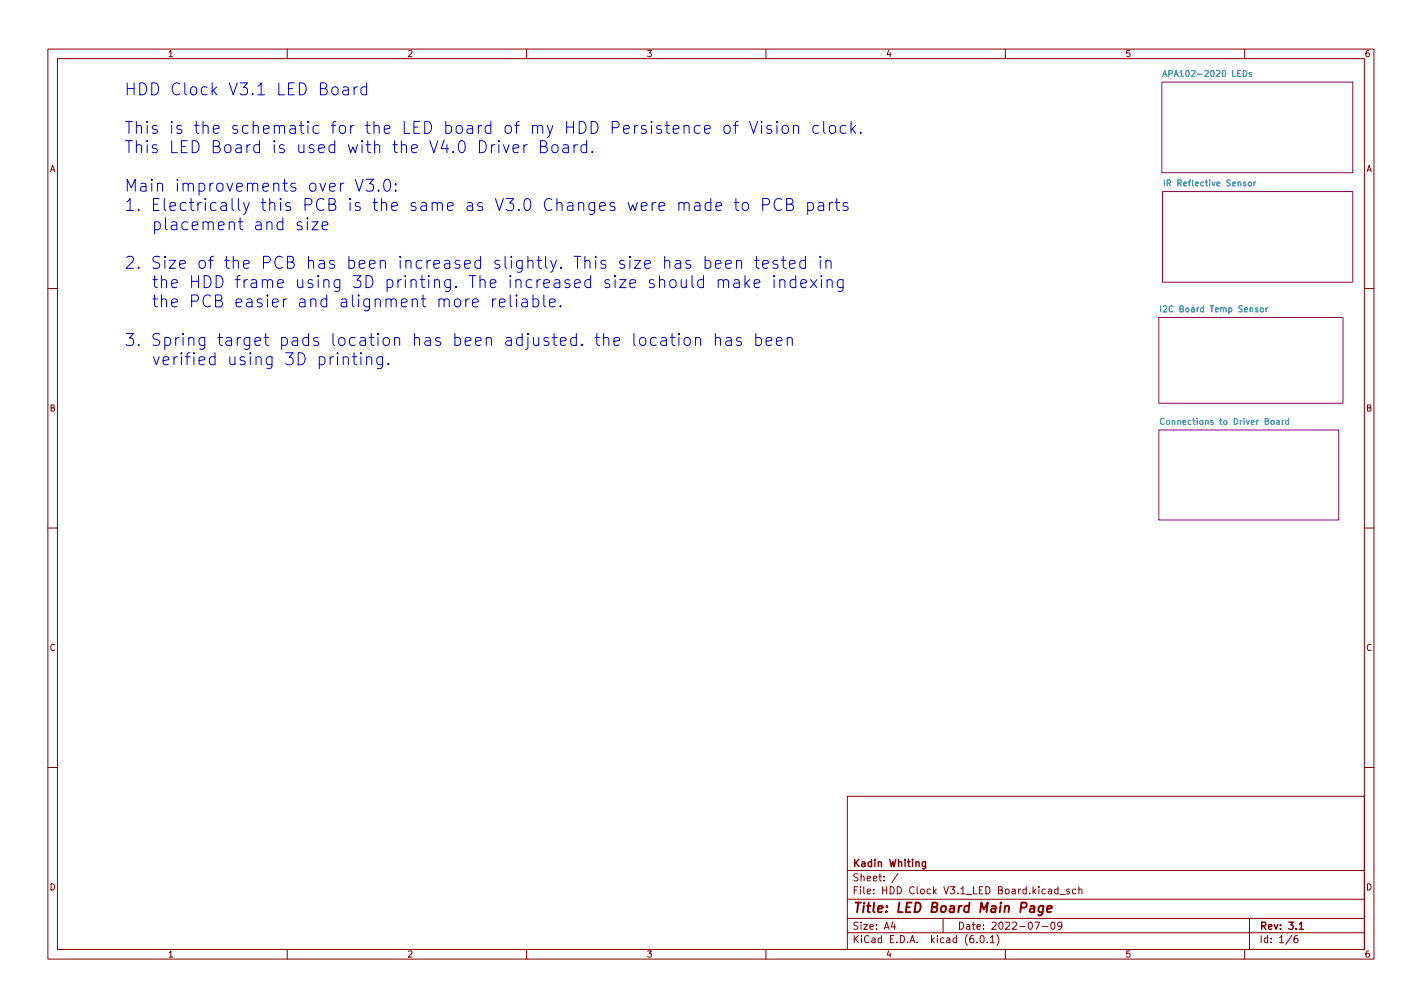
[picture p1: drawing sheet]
<svg xmlns="http://www.w3.org/2000/svg" width="297mm" height="210mm" viewBox="0 0 297 210" stroke-linecap="round" stroke-linejoin="round" font-family="sans-serif">
<g fill="none" stroke="#840000" stroke-width=".21">
<path d="M10 10.2h277v190.1h-277zM12 12.2h273v186.1h-273zM60 10.2v2M110 10.2v2M160 10.2v2M210 10.2v2M260 10.2v2M10 60.2h2M285 60.2h2M10 110.2h2M285 110.2h2M10 160.2h2"/>
<path d="M177 166.3h108v32h-108zM285 160.2h2M60 198.3v2M110 198.3v2M160 198.3v2M177 194.8h108M177 191.8h108M177 187.8h108M177 181.8h108M186.5 192.5l-.4 1h1M186.9 193v1M187.6 182.4l-1.3 1.9"/>
<path d="M197 191.8v3M204.1 196.7v.1M204.9 195.4l.2-.1a.8 .8 0 0 1 .5 .8 .8 .8 0 0 1-.5 .7 1 1 0 0 1-.2-1.4zM206.2 196.7v.1M206.9 195.8l.4-.5v1.5M206.9 196.8h.8M208.2 195.1a1.72 1.72 0 0 1 0 2.3M210 198.3v2M216.1 192.5h1l-.6 1.5M217.7 193.5h1.2M219 185.7h.6v.9M219.6 186l-.5 .1-.2 .2 .2 .3h.5"/>
<path d="M219.7 192.6l.2-.1a.8 .8 0 0 1 .5 .8 .8 .8 0 0 1-.5 .7 1 1 0 0 1-.2-1.4zM221 185.7l-.4-.1-.3 .3 .1 .7h.6M221 185.1v1.5M221.4 186.8h1.1M221.8 193.2l-.3 .3-.4-.1-.2-.2 .2-.6 .4-.1 .2 .2a.99 .99 0 0 1-.3 1.3h-.3M223.4 185.7l-.4-.1-.2 .2 .1 .3 .5 .1v.4h-.6M224.7 185.7l-.4-.1-.3 .3 .1 .7h.6M225.4 185.8l.2-.2 .3 .1 .1 .9M225.4 185.1v1.5M260 198.3v2M261 191.8v6.5M269.9 195.3l-1.3 1.9"/>
<path d="M271 195.3l-.4 .1a1.01 1.01 0 0 0 0 1.4l.5-.1 .1-.5-.3-.3h-.3l-.3 .3"/>
</g>
<path d="M193.3 179.9v1.2l-.2 .3h-.4M193.3 180l-.4-.1-.3 .3 .2 .7h.5M271.4 193l.4-.5v1.5M271.4 194h.9" fill="none" stroke="#840000" stroke-width=".3"/>
<path d="M215.3 189.2h.7v1.3M216.1 189.6l-.7 .1a.4 .4 0 0 0-.3 .3 .4 .4 0 0 0 .2 .5l.7-.1M218 189.2a.66 .66 0 0 0-1 .3l-.1 .6 .1 .3h.8M218 189.1l-.2 1.6-.5 .4-.4-.1M218.7 189.8l1-.2v-.4h-.8l-.2 1 .2 .3 .6-.1" fill="none" stroke="#840000" stroke-width=".4"/>
<g fill="#fff" stroke="#fff" stroke-width=".21">
<path d="M242.8 40h39.8v18.9h-39.8z"/>
<path d="M242.7 17.1h39.9v19h-39.9z"/>
<path d="M242.1 66.3h38.4v17.9h-38.4z"/>
<path d="M242.1 89.8h37.6v18.8h-37.6z"/>
</g>
<path d="M242.7 17.1h39.9v19h-39.9zM242.8 40h39.8v18.9h-39.8zM242.1 66.3h38.4v17.9h-38.4zM242.1 89.8h37.6v18.8h-37.6z" fill="none" stroke="#840084" stroke-width=".21"/>
<g fill="none" stroke="#008484" stroke-width=".21">
<path d="M242.9 16l.4-1.3 .4 1.3M243 15.6h.6M261.4 15.2l-.3-.1-.2 .2 .1 .2 .4 .1v.3h-.5M243.2 37.6v1.2M260.8 38.1l.2-.1 .3 .1 .1 .5-.1 .2-.5-.1zM262 38v.8M262.3 38l-.3 .2M242.4 63.9v1.2M243 64l.5-.1 .2 .3-.8 .9h.8M263.4 64.3h.3l.2 .2v.4l-.2 .2-.5-.2zM264.5 64.3v.8M264.8 64.3l-.3 .2"/>
<path d="M243.2 87.5a.56 .56 0 0 0-.8 .5 .56 .56 0 0 0 .8 .5M266.7 87.8h.5v.8M267.2 88.1l-.6 .2 .2 .3h.4M267.8 87.8v.8M268.2 87.8l-.4 .2M269.2 87.8h-.4l-.2 .2 .1 .6h.5M269.2 87.4v1.2"/>
</g>
<g fill="none" stroke="#0000c2" stroke-width=".21">
<path d="M69.4 18.4a.68 .68 0 0 1 .7-.3 .68 .68 0 0 1 .5 .5v.7a.68 .68 0 0 1-.6 .5 .68 .68 0 0 1-.7-.5zM71.7 18.3l.2-.2 .8 .2 .1 1.5M72.8 18.7l-.9 .1a.49 .49 0 0 0-.3 .5 .49 .49 0 0 0 .3 .5l.9-.1M74 18.1v1.7M74.7 18.1a.64 .64 0 0 0-.7 .5M76.6 18.3l-.7-.2-.5 .5v.7l.2 .4 .3 .1 .7-.1M76.6 17.3v2.5M74.2 37.4l.8 2.5 .9-2.5M76.5 37.4h1.5l-.8 1a.68 .68 0 0 1 .8 .5v.5l-.2 .4-1 .1-.3-.2M79.1 39.7l.1 .1-.1 .1-.1-.1 .1-.1v.2M80.4 37.7a.6 .6 0 0 1 .6-.3 .6 .6 0 0 1 .5 .5 1.29 1.29 0 0 1-.8 2 1.52 1.52 0 0 1-.3-2.2zM82.7 39.7l.1 .1-.1 .1-.2-.1 .2-.1v.2"/>
<path d="M82.7 38.4l.1 .1-.1 .1-.2-.1 .2-.1v.2M105.2 30.2l.5 1.7 .6-1.7M107.2 31l1.2-.2-.2-.5-.7-.1-.3 .4 .1 1.2 .2 .1 .7-.1M109.4 30.2v1.7M110.2 30.2a.64 .64 0 0 0-.8 .5M112.9 30.6h.8a.61 .61 0 0 0 .5-.6 .61 .61 0 0 0-.5-.6h-.8v2.5h.9a.67 .67 0 0 0 .5-.7 .67 .67 0 0 0-.6-.6M115.4 30.4a.68 .68 0 0 1 .7-.2 .68 .68 0 0 1 .5 .5v.7a.68 .68 0 0 1-.7 .5 .68 .68 0 0 1-.6-.5zM117.7 30.3l.2-.1 .7 .1 .1 1.6M118.7 30.8l-.8 .1a.49 .49 0 0 0-.4 .5 .49 .49 0 0 0 .4 .5l.8-.1M119.9 30.2v1.7M120.6 30.2a.64 .64 0 0 0-.7 .5M122.5 30.3l-.7-.1-.5 .5v.7l.3 .4 .2 .1 .7-.1"/>
<path d="M122.5 29.4v2.5M123.7 31.6l.1 .2-.1 .1-.1-.1 .1-.2v.3M151.5 26.3a.68 .68 0 0 1 1 .4v.7a.68 .68 0 0 1-.6 .5 .68 .68 0 0 1-.7-.5v-.7zM153.2 26.2h1M154.2 25.3l-.5 .2-.1 .2v2.1M156.6 25.3l.8 2.5 .8-2.5M159.1 25.3l-.1 .2 .1 .1 .1-.1-.1-.2v.3M159.1 26.2v1.6M161.1 26.3l-.6-.1-.3 .3 .1 .4 .8 .2 .1 .3-.1 .3-.2 .1-.7-.1M162.3 25.3l-.1 .2 .1 .1 .1-.1-.1-.2v.3M162.3 26.2v1.6M163.5 26.4a.68 .68 0 0 1 .7-.2 .68 .68 0 0 1 .5 .5v.7a.68 .68 0 0 1-.7 .5 .68 .68 0 0 1-.6-.5z"/>
<path d="M165.7 26.4a.62 .62 0 0 1 1.1 .1v1.3M165.7 26.2v1.6M171 26.3l-.7-.1-.5 .5v.7l.2 .3 .3 .1 .7-.1M172.1 25.3v2.2l.3 .3M173.5 26.3a.68 .68 0 0 1 1.1 .4v.7a.68 .68 0 0 1-.7 .5 .68 .68 0 0 1-.7-.5v-.7zM176.7 26.3l-.7-.1-.5 .5v.7l.2 .3 .3 .1 .7-.1M177.8 25.3v2.5M178 26.9l.7 .9M178.7 26.2l-.9 .9M179.8 27.6l.1 .1-.1 .1-.1-.1 .1-.1v.2M63 46.4l-.6-.1-.3 .4 .1 .3 .8 .3 .1 .2-.1 .4-.2 .1-.7-.1M64.2 46.3v1.7"/>
<path d="M65.2 46.3h1.3l-1.3 1.7h1.3M67.3 47.1l1.2-.2-.1-.5-.7-.1-.4 .4 .1 1.2 .3 .1 .7-.1M144.2 54.5l-.6-.1-.4 .3 .2 .4 .8 .2 .1 .2-.1 .4-.2 .1-.8-.1M146.9 58.5l-.7-.1-.5 .5v.7l.3 .3 .2 .1 .7-.1M146.9 57.5v2.5M147.3 54.5l.7-.1 .5 .4v.7l-.3 .4-.2 .1-.7-.1M147.3 53.5v2.5M148.5 42.4l-.7-.1-.5 .5v.7l.2 .3 .3 .1 .7-.1M148.5 41.4v2.5M149.4 55.2l1.2-.2-.1-.5-.7-.1-.4 .3 .2 1.2 .2 .1 .7-.1M149.6 43.1l1.1-.2-.1-.5-.7-.1-.3 .3 .1 1.2 .2 .1 .7-.1M150 58.6a.62 .62 0 0 1 1.1 .1v1.3"/>
<path d="M150 58.4v1.6M151.1 58.7l.4-.3 .6 .1 .1 1.5M151.6 55.2l1.2-.2-.1-.5-.8-.1-.3 .3 .1 1.2 .2 .1 .8-.1M153.4 58.5l.2-.1 .7 .1 .1 1.5M153.4 42.3h.9M153.7 41.4v2.2l.1 .2 .5 .1M153.8 54.6a.62 .62 0 0 1 1.1 .1v1.3M153.8 54.4v1.6M154.4 59l-.8 .1a.49 .49 0 0 0-.4 .5 .49 .49 0 0 0 .4 .4l.8-.1M155.2 42.5a.68 .68 0 0 1 .6-.2 .68 .68 0 0 1 .5 .5v.7a.68 .68 0 0 1-.6 .5 .68 .68 0 0 1-.7-.5zM155.6 57.5v2.5M155.9 59.1l.7 .9"/>
<path d="M156.6 58.4l-1 .9M157.5 59.2l1.2-.2-.1-.5-.7-.1-.4 .3 .2 1.2 .2 .1 .7-.1M157.7 54.4h.9M158 53.5v2.2l.1 .2 .5 .1M159.3 42.8h1a.68 .68 0 0 0 .5-.7 .68 .68 0 0 0-.5-.7h-1v2.5M159.3 55.2l1.2-.2-.1-.5-.7-.1-.4 .3 .1 1.2 .3 .1 .7-.1M161.7 57.5l-.1 .2 .1 .1 .1-.1-.1-.2v.3M161.7 58.4v1.6M162.4 54.5l-.6-.1-.3 .3 .1 .4 .8 .2 .1 .2-.1 .4-.2 .1-.7-.1M162.9 58.6a.62 .62 0 0 1 1.1 .1v1.3M162.9 58.4v1.6M163.2 41.7a1 1 0 0 0-1.2 0 1 1 0 0 0-.3 1.2 .94 .94 0 0 0 .5 .9 .94 .94 0 0 0 1-.1"/>
<path d="M163.2 54.4h1M163.6 53.5v2.2l.1 .2 .5 .1M164.3 42.6h.9a.61 .61 0 0 0 .4-.6 .61 .61 0 0 0-.4-.6h-.9v2.5h1a.67 .67 0 0 0 .5-.7 .67 .67 0 0 0-.6-.6M164.9 55.2l1.2-.2-.1-.5-.7-.1-.4 .3 .1 1.2 .3 .1 .7-.1M166.2 58.5l-.7-.1-.5 .5v.7l.3 .3 .2 .1 .7-.1M166.2 57.5v2.5M167.3 59.2l1.2-.2-.1-.5-.7-.1-.4 .3 .1 1.2 .3 .1 .7-.1M168.2 54.5l-.7-.1-.4 .4v.7l.2 .4 .2 .1 .7-.1M168.2 53.5v2.5M168.7 42.4l.7-.1 .5 .5v.7l-.2 .3-.3 .1-.7-.1M168.7 42.3v2.5M169.3 58.4l1.3 1.6"/>
<path d="M170.6 58.4l-1.3 1.6M171 42.4l.2-.1 .7 .1 .2 1.5M171.3 53.5l-.1 .1 .1 .2 .2-.2-.2-.1v.3M171.3 54.4v1.6M171.6 57.5l-.1 .2 .1 .1 .1-.1-.1-.2v.3M171.6 58.4v1.6M172.1 42.9l-.9 .1a.49 .49 0 0 0-.3 .5 .49 .49 0 0 0 .3 .4l.9-.1M172.5 54.6a.62 .62 0 0 1 1.1 .1v1.3M172.5 54.4v1.6M172.8 58.6a.62 .62 0 0 1 1 .1v1.3M172.8 58.4v1.6M173.2 42.3v1.6"/>
<path d="M174 42.3a.64 .64 0 0 0-.8 .5M174.4 42.3h1M174.8 41.4v2.2l.1 .2 .5 .1M176.1 58.4v2a.68 .68 0 0 1-1.1 .4M176.1 58.5l-.7-.1-.5 .5v.7l.3 .3 .2 .1 .7-.1M177.1 42.4l-.6-.1-.4 .3 .1 .4 .9 .2 .1 .3-.1 .3-.3 .1-.7-.1M69.7 74.5a.64 .64 0 0 0-.7 .5M70.5 74.5v1.6M71.7 74.7a.62 .62 0 0 1 1.1 .1v1.3M71.7 74.5v1.6M73.6 74.5h1M74 73.6v2.2l.1 .2 .5 .1"/>
<path d="M75.4 74.5v1.6M76.6 74.7a.62 .62 0 0 1 1.1 .1v1.3M76.6 74.5v1.6M79.9 74.5v2a.68 .68 0 0 1-1.1 .4M79.9 74.6l-.7-.1-.5 .5v.7l.3 .3 .2 .1 .7-.1M81.1 75.9l.1 .1-.1 .1-.1-.1 .1-.1v.2M98.7 63.2l1.2-.2-.1-.5-.7-.1-.4 .4 .1 1.2 .3 .1 .7-.1M102.9 62.4v1.7M103.6 62.4a.64 .64 0 0 0-.7 .5M104.3 63.2l1.2-.2-.1-.5-.7-.1-.4 .4 .1 1.2 .3 .1 .7-.1M106.6 61.6v2.1l.3 .4M107.9 62.4v1.7"/>
<path d="M109.1 62.5l.2-.1 .7 .1 .2 1.6M110.2 63l-.9 .1a.49 .49 0 0 0-.4 .5 .49 .49 0 0 0 .4 .5l.9-.1M111.3 62.5l.8-.1 .4 .5v.7l-.2 .4-.2 .1-.8-.1M111.3 61.6v2.5M113.6 61.6v2.1l.4 .4M114.8 63.2l1.2-.2-.1-.5-.7-.1-.4 .4 .1 1.2 .3 .1 .7-.1M117.1 63.8l.1 .2-.1 .1-.2-.1 .2-.2v.3M137.1 70.6l-.8-.1-.4 .4v.7l.2 .4 .2 .1 .8-.1M138.1 70.6l.3-.1 .7 .1 .1 1.5M139.2 71.1l-.8 .1a.49 .49 0 0 0-.4 .4 .49 .49 0 0 0 .4 .5l.8-.1M140 70.5h1M140.4 69.6v2.2l.1 .2 .5 .1"/>
<path d="M141.8 69.6l-.1 .1 .1 .2 .1-.2-.1-.1v.3M141.8 70.5v1.6M143.1 70.6a.68 .68 0 0 1 1.1 .3v.7a.68 .68 0 0 1-.7 .5 .68 .68 0 0 1-.6-.5v-.7zM145.3 70.7a.62 .62 0 0 1 1 .1v1.3M145.3 70.5v1.6M149.4 70.7a.62 .62 0 0 1 1.1 .1v1.3M149.4 69.6v2.5M151.7 70.6l.2-.1 .8 .1 .1 1.5M152.8 71.1l-.9 .1a.49 .49 0 0 0-.3 .4 .49 .49 0 0 0 .3 .5l.9-.1M154.8 70.6l-.6-.1-.4 .3 .2 .4 .8 .2 .1 .2-.1 .4-.2 .1-.8-.1M157.9 70.6l.7-.1 .5 .4v.7l-.3 .4-.2 .1-.7-.1M157.9 69.6v2.5"/>
<path d="M160 71.3l1.2-.2-.1-.5-.7-.1-.4 .3 .2 1.2 .2 .1 .7-.1M162.2 71.3l1.2-.2-.2-.5-.7-.1-.3 .3 .1 1.2 .2 .1 .7-.1M164.4 70.7a.62 .62 0 0 1 1.1 .1v1.3M164.4 70.5v1.6"/>
</g>
<g font-size="3.5" fill="#0000c2">
<text x="25.9" y="19.9">HDD Clock V3.1 LED Board</text>
<text x="25.9" y="28">This is the schematic for the LED board of my HDD Persistence of Vision clock.</text>
<text x="25.9" y="32">This LED Board is used with the V4.0 Driver Board.</text>
<text x="25.9" y="40">Main improvements over V3.0:</text>
<text x="25.9" y="44.1">1. Electrically this PCB is the same as V3.0 Changes were made to PCB parts</text>
<text x="28.8" y="48.1">placement and size</text>
<text x="25.9" y="56.1">2. Size of the PCB has been increased slightly. This size has been tested in</text>
<text x="28.8" y="60.2">the HDD frame using 3D printing. The increased size should make indexing</text>
<text x="28.8" y="64.2">the PCB easier and alignment more reliable.</text>
<text x="25.9" y="72.2">3. Spring target pads location has been adjusted. the location has been</text>
<text x="28.8" y="76.3">verified using 3D printing.</text>
</g>
<text font-size="2.8" fill="#840000" x="178" y="190.6">Title: LED Board Main Page</text>
<g font-size="2.1" fill="#840000">
<text x="178" y="184">Sheet: /</text>
<text x="178" y="181">Kadin Whiting</text>
<text x="178" y="186.7">File: HDD Clock V3.1_LED Board.kicad_sch</text>
<text x="178" y="196.9">KiCad E.D.A. kicad (6.0.1)</text>
<text x="178" y="194.1">Size: A4</text>
<text x="200" y="194.1">Date: 2022-07-09</text>
<text x="263" y="194.1">Rev: 3.1</text>
<text x="263" y="196.9">Id: 1/6</text>
</g>
<g font-size="1.8" fill="#840000">
<text x="35" y="11.9">1</text>
<text x="85" y="11.9">2</text>
<text x="135" y="11.9">3</text>
<text x="185" y="11.9">4</text>
<text x="235" y="11.9">5</text>
<text x="285" y="11.9">6</text>
<text x="10.3" y="35.9">A</text>
<text x="285.3" y="35.9">A</text>
<text x="10.3" y="85.9">B</text>
<text x="285.3" y="85.9">B</text>
<text x="10.3" y="135.9">C</text>
<text x="285.3" y="135.9">C</text>
<text x="10.3" y="185.9">D</text>
<text x="285.3" y="185.9">D</text>
<text x="35" y="199.9">1</text>
<text x="85" y="199.9">2</text>
<text x="135" y="199.9">3</text>
<text x="185" y="199.9">4</text>
<text x="235" y="199.9">5</text>
<text x="285" y="199.9">6</text>
</g>
<g font-size="1.8" fill="#008484">
<text x="244.1" y="16">APA102-2020 LEDs</text>
<text x="244.1" y="38.9">IR Reflective Sensor</text>
<text x="243.5" y="65.2">I2C Board Temp Sensor</text>
<text x="243.8" y="88.7">Connections to Driver Board</text>
</g>
</svg>
